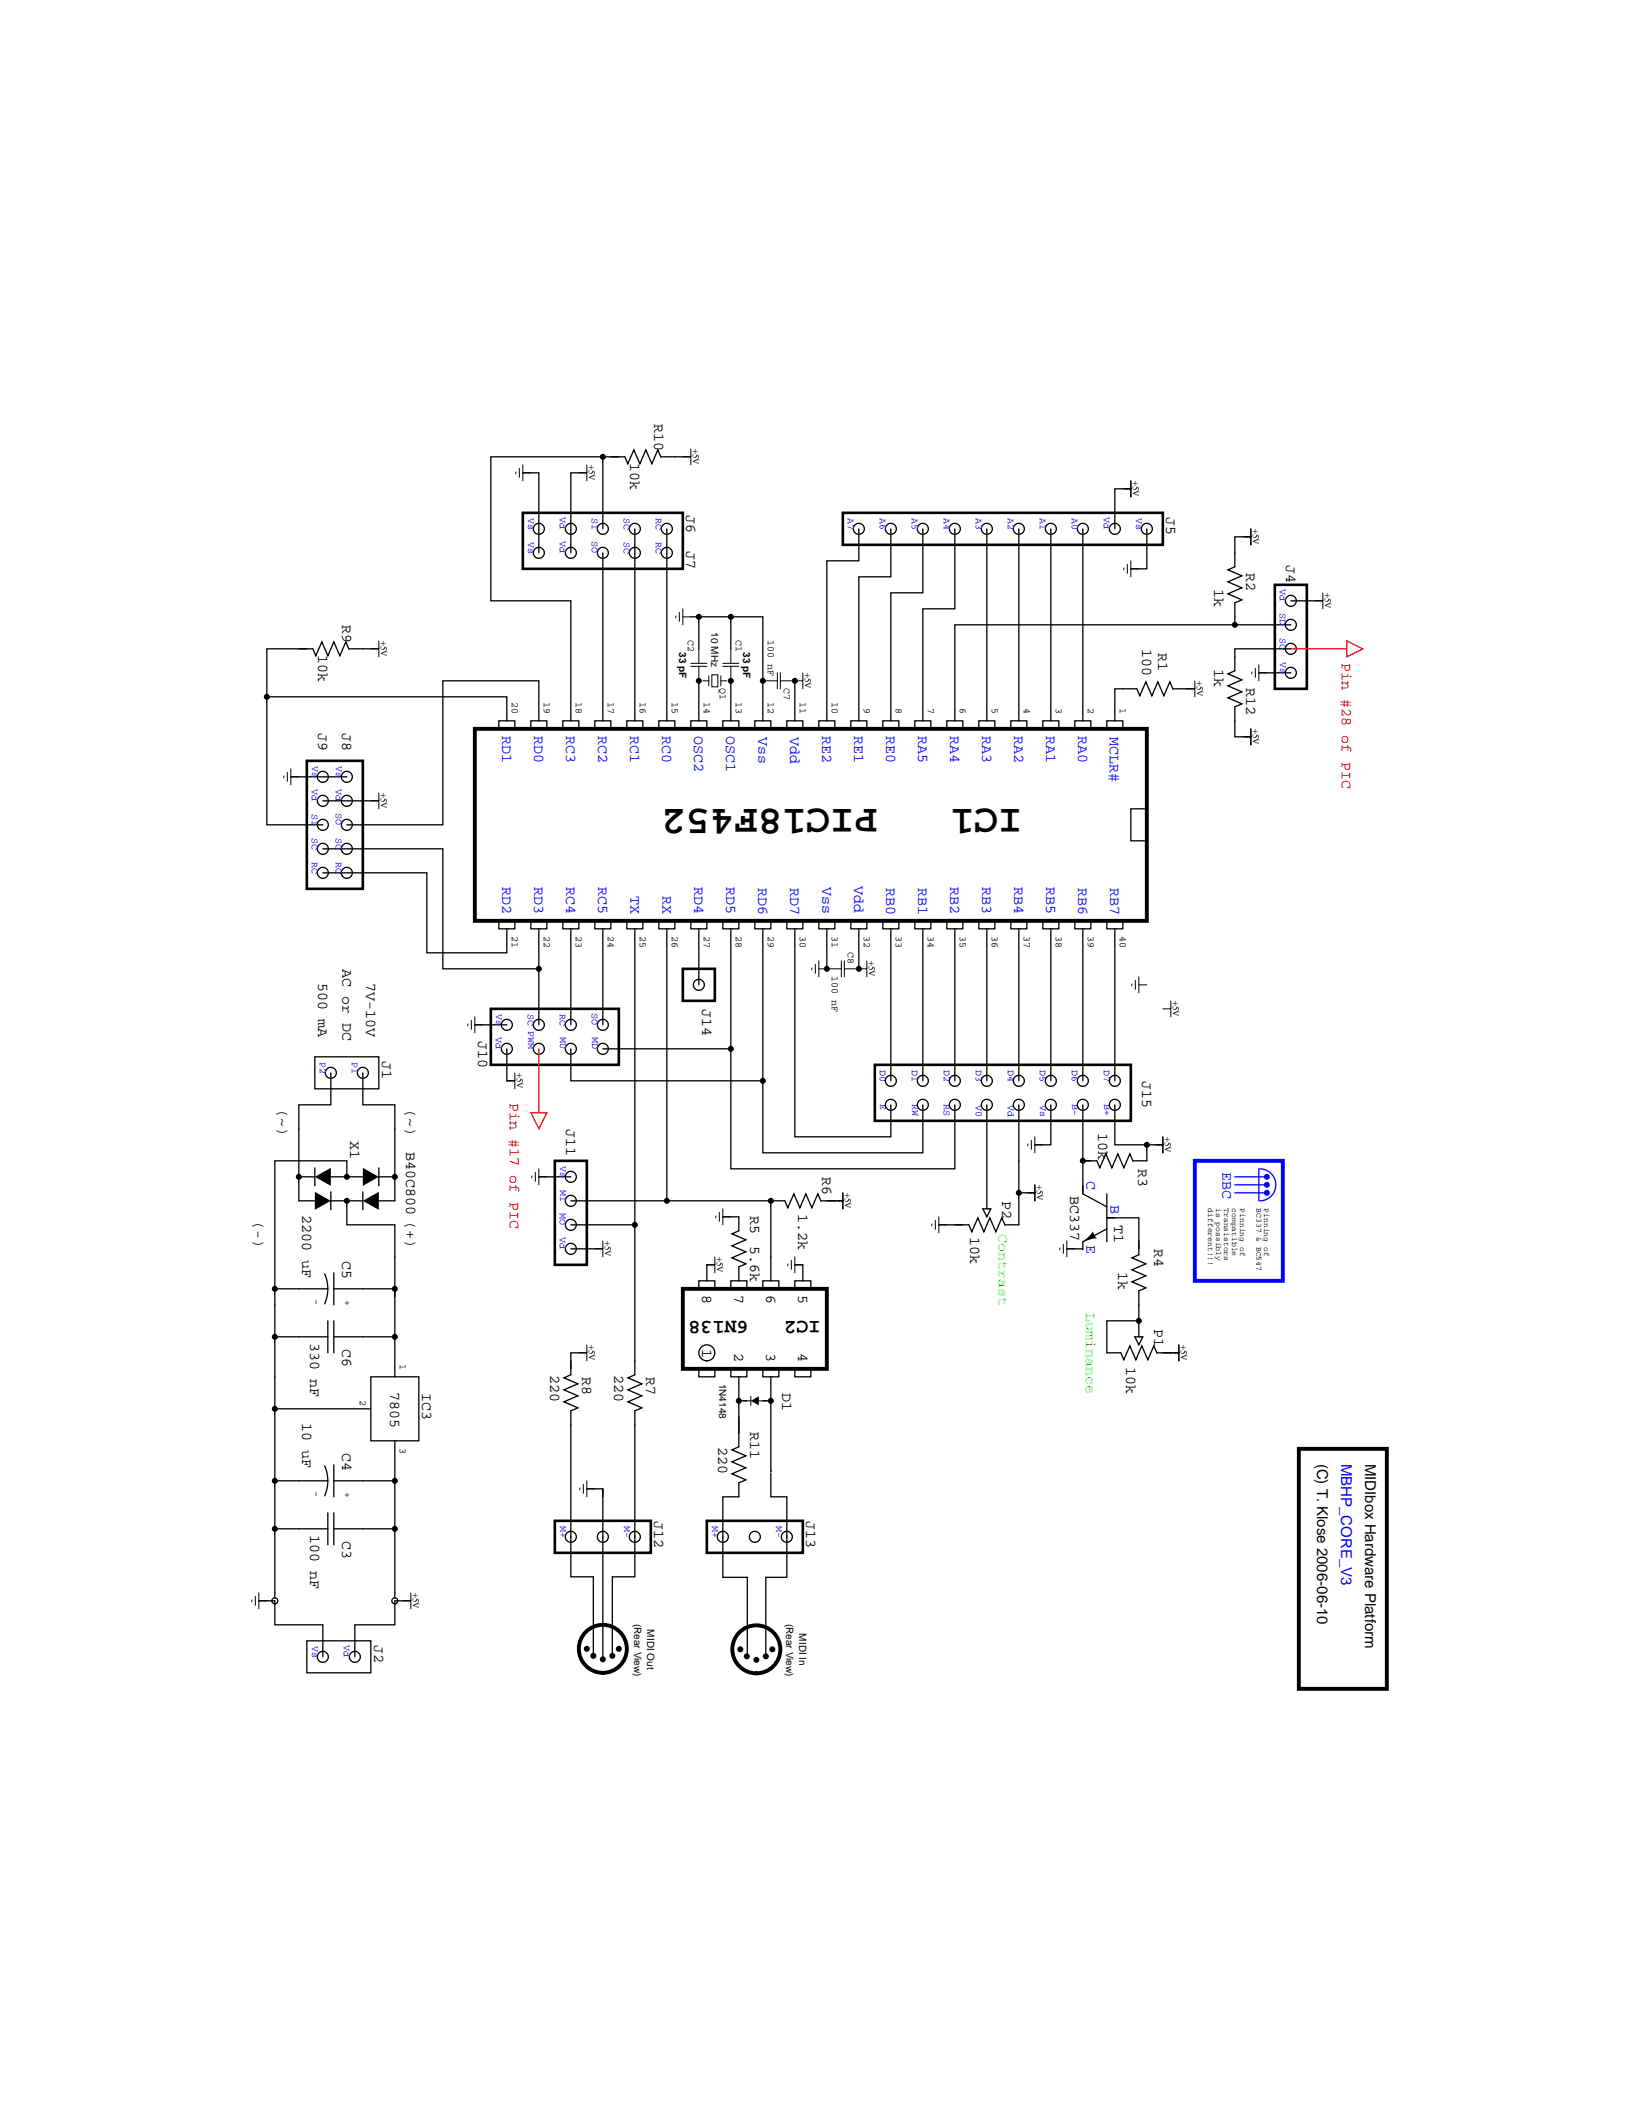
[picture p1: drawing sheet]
<svg xmlns="http://www.w3.org/2000/svg" width="216mm" height="279mm" viewBox="0 0 216 279" stroke-linecap="round" stroke-linejoin="round" font-family="sans-serif">
<g fill="none" stroke="#000" stroke-width=".17">
<path d="M66 95.4h2.1v1h-2.1zM70.2 95.4h2.1v1h-2.1zM74.5 95.4h2.1v1h-2.1zM78.7 95.4h2.1v1h-2.1zM82.9 95.4h2.1v1h-2.1zM87.2 95.4h2.1v1h-2.1zM91.4 95.4h2.1v1h-2.1zM91.4 81.6h1M92.4 81.6h4.3v4.2M92.4 81.6v4.2M92.4 90.1v5.3M95.6 95.4h2.1v1h-2.1z"/>
<path d="M96.7 90.1v5.3M99.9 95.4h2.1v1h-2.1zM104.1 95.4h2.1v1h-2.1zM108.3 95.4h2.1v1h-2.1zM112.6 95.4h2.1v1h-2.1zM116.8 95.4h2.1v1h-2.1zM121 95.4h2.1v1h-2.1zM125.3 95.4h2.1v1h-2.1zM129.5 95.4h2.1v1h-2.1zM133.7 95.4h2.1v1h-2.1zM138 95.4h2.1v1h-2.1zM142.2 95.4h2.1v1h-2.1z"/>
<path d="M146.4 95.4h2.1v1h-2.1zM148.5 91.1h1.9l.4 1 .8-1.9 .8 1.9 .8-1.9 .8 1.9 .8-1.9 .4 .9h2.9M149.6 107h2.1v4.2h-2.1zM66 121.8h2.1v1.1h-2.1zM70.2 121.8h2.1v1.1h-2.1zM74.5 121.8h2.1v1.1h-2.1zM78.7 121.8h2.1v1.1h-2.1zM82.9 121.8h2.1v1.1h-2.1zM84 122.9v57.1M87.2 121.8h2.1v1.1h-2.1zM91.4 121.8h2.1v1.1h-2.1zM95.6 121.8h2.1v1.1h-2.1z"/>
<path d="M96.7 122.9v31.7h29.6v-8.4M99.9 121.8h2.1v1.1h-2.1zM100.9 122.9v29.6h21.2v-6.3M104.1 121.8h2.1v1.1h-2.1zM105.1 122.9v27.5h12.7v-4.2M108.3 121.8h2.1v1.1h-2.1zM112.6 121.8h2.1v1.1h-2.1zM116.8 121.8h2.1v1.1h-2.1zM117.8 122.9v20.1M121 121.8h2.1v1.1h-2.1zM122.1 122.9v20.1M125.3 121.8h2.1v1.1h-2.1z"/>
<path d="M126.3 122.9v20.1M129.5 121.8h2.1v1.1h-2.1zM130.5 122.9v20.1M133.7 121.8h2.1v1.1h-2.1zM134.8 122.9v20.1M138 121.8h2.1v1.1h-2.1zM139 122.9v20.1M142.2 121.8h2.1v1.1h-2.1zM146.4 121.8h2.1v1.1h-2.1zM39.5 149.3v9.6h2.1M39.5 155.7h2.1M41.6 154.5v2.4"/>
<path d="M43.8 158.9h4.2M43.8 157.7v2.4M43.8 155.7h4.2M45.9 158.9v3.1h6.3v20.1M45.9 155.7v-2.1h-9.5v57.8M48 157.7v2.4M50.1 155.7h2.1M50.1 154.5v2.4M52.2 149.3v9.6h-2.1M102 158.9v10.5M130 159.9h1.1l-.6 1.1zM130.5 146.2v13.7"/>
<path d="M134.8 146.2v11.6M136.4 157.8h.5M136.9 156.7v2.2M139 146.2v5.3h-2.1M143.2 156.9v1l3.2 1.8M146.4 157.9v6.4M147.5 146.2v5.3h6.3h-.5M153.8 150.4v2.1M36.4 170.5h7M36.4 176.9h7M42.9 168.5a4.9 4.9 0 0 1 0 4M43.4 174.7v4.3"/>
<path d="M44.2 170.5h8M44.2 168.4v4.2M44.2 174.7v4.3M44.2 176.9h8M92.4 169.4h2.2v1.1h-2.2zM94.6 167.3h-1.1v2.1M96.7 169.4h2.1v1.1h-2.1zM100.9 169.4h2.1v1.1h-2.1zM105.1 169.4h2.2v1.1h-2.2zM105.1 167.3h1.1v2.1M124.2 162h3.2M146.4 161.1h1.1"/>
<path d="M146.4 162.6l-3.2 1.7v1M153.8 179h2.1M155.9 177.9v2.1M36.4 186.4h12.7M49.1 182.1h6.3v8.5h-6.3zM52.2 190.6v20.8M92.4 181.1h2.2v1h-2.2zM96.7 181.1h2.1v1h-2.1zM97.7 182.1v7.5M97.7 185.3h1.1M100.9 181.1h2.1v1h-2.1zM100.9 185.3h1.1"/>
<path d="M102 182.1v12.5M105.1 181.1h2.2v1h-2.2zM78.5 208.6v10.6M79.7 203.3v15.9M81 208.6v10.5M98.9 208.7v10.5M104.1 208.7h-2.8v10.4"/>
<circle cx="117.8" cy="146.2" r=".73"/>
<circle cx="117.8" cy="143" r=".73"/>
<circle cx="122.1" cy="143" r=".73"/>
<circle cx="122.1" cy="146.2" r=".73"/>
<circle cx="126.3" cy="143" r=".73"/>
<circle cx="126.3" cy="146.2" r=".73"/>
<circle cx="130.5" cy="143" r=".73"/>
<circle cx="130.5" cy="146.2" r=".73"/>
<circle cx="134.8" cy="143" r=".73"/>
<circle cx="134.8" cy="146.2" r=".73"/>
<circle cx="139" cy="143" r=".73"/>
<circle cx="139" cy="146.2" r=".73"/>
<circle cx="143.2" cy="143" r=".73"/>
<circle cx="143.2" cy="146.2" r=".73"/>
<circle cx="147.5" cy="143" r=".73"/>
<circle cx="147.5" cy="146.2" r=".73"/>
<circle cx="93.5" cy="179" r="1.06"/>
<circle cx="36.4" cy="211.8" r=".4"/>
<circle cx="52.2" cy="211.8" r=".4"/>
</g>
<g fill="none" stroke="#000" stroke-width=".52">
<path d="M62.8 96.4h88.9v25.4h-88.9zM90.3 170.5h19.1v10.6h-19.1zM171.8 191.7h11.7v31.7h-11.7z"/>
<circle cx="79.8" cy="218.1" r="3.2"/>
<circle cx="100.1" cy="218.2" r="3.2"/>
</g>
<g fill="none" stroke="#000" stroke-width=".13">
<path d="M89.4 81.5v.2M89.9 81v1.2M90.3 81.6h1.1M90.3 80.5v2.2M91.4 88.2h2.1M91.4 87.8h2.1M92.4 85.8v2M92.4 88.2v1.9M93 90.1h.8M93.8 89.4v1.3M94.2 89.3h.8v1.6h-.8zM95.4 90.1h.8"/>
<path d="M95.4 89.4v1.3M95.6 88.2h2.1M95.6 87.8h2.1M96.7 85.8v2M96.7 88.2v1.9M157 91.1h1.1M158.1 90.1v2.1M149.7 130.2v.2M150.2 129.7v1.2M150.7 130.3h1M150.7 129.2v2.1M153.8 133.5h1.1"/>
<path d="M154.9 132.4v2.1M135.8 157.8h1.1M136 151.3v.3M136.4 150.9v1.1M136.9 151.5h1.1M136.9 150.4v2.1M136.9 156.7v2.2M152.8 151.5h1M153.8 150.4v2.1M93.5 167.3h1.1M94.6 166.3v2.1M104.2 167.2v.3"/>
<path d="M104.7 166.7v1.2M105.1 167.3h1.1M105.1 166.3v2.1M123.3 161.9v.3M123.7 161.4v1.2M124.2 162h1.1M124.2 161v2.1M154.9 179h1M155.9 177.9v2.1M98.3 185.3h1M99.3 184.7v1.2M100.4 185.3h1"/>
</g>
<g fill="#000">
<path d="M41.6 155.7l2.2-1.2v2.4zM48 154.5l2.1 1.2-2.1 1.2zM48 158.9l2.1-1.2v2.4zM41.6 157.7l2.2 1.2-2.2 1.2zM99.3 185.3l1.1-.6v1.2z"/>
<path d="M144.6 162.9a1.46 1.46 0 0 0 .5 .9l-.7 .1-1.2 .4 1-.8z" fill-rule="evenodd"/>
<circle cx="92.4" cy="81.6" r=".4"/>
<circle cx="92.4" cy="90.1" r=".4"/>
<circle cx="96.7" cy="90.1" r=".4"/>
<circle cx="39.5" cy="155.7" r=".4"/>
<circle cx="45.9" cy="158.9" r=".4"/>
<circle cx="45.9" cy="155.7" r=".4"/>
<circle cx="52.2" cy="155.7" r=".4"/>
<circle cx="134.8" cy="157.8" r=".4"/>
<circle cx="151.7" cy="151.5" r=".4"/>
<circle cx="36.4" cy="176.9" r=".4"/>
<circle cx="36.4" cy="170.5" r=".4"/>
<circle cx="52.2" cy="176.9" r=".4"/>
<circle cx="52.2" cy="170.5" r=".4"/>
<circle cx="36.4" cy="186.4" r=".4"/>
<circle cx="97.7" cy="185.3" r=".4"/>
<circle cx="102" cy="185.3" r=".4"/>
<circle cx="77.6" cy="218.1" r=".4"/>
<circle cx="78.5" cy="219.1" r=".4"/>
<circle cx="79.7" cy="219.5" r=".4"/>
<circle cx="81" cy="219.1" r=".4"/>
<circle cx="81.9" cy="218.1" r=".4"/>
<circle cx="97.9" cy="218.2" r=".4"/>
<circle cx="98.8" cy="219.1" r=".4"/>
<circle cx="100.1" cy="219.6" r=".4"/>
<circle cx="101.3" cy="219.1" r=".4"/>
<circle cx="102.2" cy="218.2" r=".4"/>
</g>
<path d="M115.7 140.9h33.9v7.4h-33.9z" fill="none" stroke="#000" stroke-width=".34"/>
<path d="M166.5 154.6v4.3M166.7 154.6a2.12 2.12 0 0 1 2.1 2.1 2.12 2.12 0 0 1-2.1 2.2" fill="none" stroke="#00f" stroke-width=".17"/>
<g fill="#00f">
<circle cx="167.6" cy="155.7" r=".4"/>
<circle cx="167.6" cy="156.7" r=".4"/>
<circle cx="167.6" cy="157.8" r=".4"/>
</g>
<path d="M163.4 155.7h4.2M163.4 156.7h4.2M163.4 157.8h4.2" fill="none" stroke="#00f" stroke-width=".17"/>
<path d="M158.1 153.6h11.6v15.8h-11.6z" fill="none" stroke="#00f" stroke-width=".52"/>
<g fill="none" stroke="#000" stroke-width=".17">
<path d="M69.2 62.6h2.1v10.5M77.6 62.6h-2.1v10.5M79.7 70v-9.6h-14.8v19.1h10.6v15.9M79.7 60.4h3l.4 1 .8-1.9 .7 1.9 .8-1.9 .8 1.9 .8-1.9 .4 .9h4M79.7 73.1v22.3M84 70v25.4M88.2 70v25.4M113.6 70v4.2h-4.2v21.2M117.8 70v6.3h-4.2v19.1M122.1 70v8.4h-4.3v17M126.3 70v10.5h-4.2v14.9M130.5 70v25.4"/>
<path d="M134.8 70v25.4M139 70v25.4M143.2 70v25.4M149.1 64.7h.5h-2.1v5.3M149.6 63.6v2.1M151.7 70v5.3h-2.1M164.9 71h.6h-2.1v4l-1 .4 1.9 .8-1.9 .8 1.9 .8-1.9 .8 1.9 .8-.9 .3v3M165.5 70v2.1M170.8 79.5h4.2M39.5 85.8h1.9l.4 1 .8-1.9 .8 1.9 .8-1.9 .8 1.9 .8-1.9 .3 .9h4M40.6 85.8h-5.3v6.4M67 95.4v-3.2h-31.7v16.9h7.4"/>
<path d="M71.3 95.4v-5.3h-12.7v19h-12.7M96.7 81.6h4.2v13.8M105.1 90.1v5.3M148.5 91.1h-1v4.3M163.4 82.7h-37.1v12.7M163.4 82.7h7.4M165.5 96.4v2.1M166.5 89h4.3M170.8 85.8h-7.4v2.9l-1 .4 1.9 .8-1.9 .8 1.9 .8-1.9 .8 1.9 .8-.9 .4v4h2.1h-.6M38.5 102.8h7.4M42.7 115.5h13.8v10.6h10.5v-3.2M42.7 112.3h15.9v15.9h12.7"/>
<path d="M42.7 105.9h7.4M41.6 139.8h8.5v4.2h-8.5zM62.8 135.6h4.2M67 138.8v4.2h1.1M71.3 122.9v12.7M75.5 138.8v4.2h25.4M75.5 122.9v12.7M79.7 122.9v12.7M79.7 138.8h17M88.2 122.9v36h15.6l.4 .9 .8-1.9 .8 1.9 .8-1.9 .8 1.9 .8-1.9 .4 1h2.9M92.4 122.9v7.4M109.4 122.9v5.3"/>
<path d="M113.6 122.9v5.3M143.2 122.9v20.1M147.5 122.9v20.1M43.8 141.9v4.3h-4.3v3.1M48 141.9v4.3h4.2v3.1M71.3 155.7h4.2M75.5 158.9h12.7M111.5 157.8v2.1M136.9 157.8h-2.1v4.2h-1.9l-.4-.9-.8 1.9-.8-1.9-.7 1.9-.8-1.9-.8 1.9-.4-1h-1.9M143.2 146.2v11.6M151.7 151.5v2.1h-1.8l-.4-1-.8 1.9-.8-1.9-.8 1.9-.8-1.9-.8 1.9-.4-.9h-1.9M75.5 165.2h4.2"/>
<path d="M75.5 162h8.5M77.6 179h-2.1v2.1M95.6 161h2.1v1.8l-.9 .4 1.9 .8-1.9 .8 1.9 .8-1.9 .8 1.9 .8-1 .4v1.8M141.1 165.2h2.1M146.4 161.1h4.3v4.1M150.1 176.9h1.1l-.5 1zM150.7 174.7h-4.3v4.3h1.9l.4 .9 .8-1.9 .8 1.9 .8-1.9 .7 1.9 .8-1.9 .4 1h1.9M150.7 164.2v1.8l-1 .4 1.9 .8-1.9 .8 1.9 .8-1.9 .8 1.9 .8-.9 .4v6.1M36.4 195.9h7M42.9 193.9a4.9 4.9 0 0 1 0 4M44.2 195.9h8M44.2 193.8v4.2"/>
<path d="M75.5 180v1.9l-.9 .4 1.8 .8-1.8 .8 1.8 .8-1.8 .8 1.8 .7-.9 .4v16.7M77.6 197h2.1v1M79.7 197v6.3M84 180v1.9l-.9 .4 1.8 .8-1.8 .8 1.8 .8-1.8 .8 1.8 .7-.9 .4v16.7M97.7 189.6v1.8l-.9 .4 1.9 .8-1.9 .8 1.9 .8-1.9 .8 1.9 .8-1 .4v1.8h-2.1v10.7h3.3M102 194.8v3.2h2.1v5.3M34.2 211.8h2.2v3.2h6.3v4.2M36.4 202.3h7M40.6 217.1h8.5v4.2h-8.5zM43.4 200.1v4.3M44.2 200.1v4.3M44.2 202.3h8"/>
<path d="M54.3 211.8h-2.1v3.2h-5.3v4.2M75.5 203.2v5.4h3M84 203.2v5.4h-3M104.1 203.2v5.4"/>
<circle cx="71.3" cy="73.1" r=".73"/>
<circle cx="71.3" cy="70" r=".73"/>
<circle cx="75.5" cy="73.1" r=".73"/>
<circle cx="75.5" cy="70" r=".73"/>
<circle cx="79.7" cy="73.1" r=".73"/>
<circle cx="79.7" cy="70" r=".73"/>
<circle cx="84" cy="73.1" r=".73"/>
<circle cx="84" cy="70" r=".73"/>
<circle cx="88.2" cy="73.1" r=".73"/>
<circle cx="88.2" cy="70" r=".73"/>
<circle cx="113.6" cy="70" r=".73"/>
<circle cx="117.8" cy="70" r=".73"/>
<circle cx="122.1" cy="70" r=".73"/>
<circle cx="126.3" cy="70" r=".73"/>
<circle cx="130.5" cy="70" r=".73"/>
<circle cx="134.8" cy="70" r=".73"/>
<circle cx="139" cy="70" r=".73"/>
<circle cx="143.2" cy="70" r=".73"/>
<circle cx="147.5" cy="70" r=".73"/>
<circle cx="151.7" cy="70" r=".73"/>
<circle cx="170.8" cy="79.5" r=".73"/>
<circle cx="170.8" cy="82.7" r=".73"/>
<circle cx="170.8" cy="85.8" r=".73"/>
<circle cx="170.8" cy="89" r=".73"/>
<circle cx="42.7" cy="112.3" r=".73"/>
<circle cx="42.7" cy="102.8" r=".73"/>
<circle cx="42.7" cy="109.1" r=".73"/>
<circle cx="42.7" cy="115.5" r=".73"/>
<circle cx="42.7" cy="105.9" r=".73"/>
<circle cx="45.9" cy="115.5" r=".73"/>
<circle cx="45.9" cy="105.9" r=".73"/>
<circle cx="45.9" cy="109.1" r=".73"/>
<circle cx="45.9" cy="102.8" r=".73"/>
<circle cx="45.9" cy="112.3" r=".73"/>
<circle cx="67" cy="135.6" r=".73"/>
<circle cx="67" cy="138.8" r=".73"/>
<circle cx="71.3" cy="135.6" r=".73"/>
<circle cx="71.3" cy="138.8" r=".73"/>
<circle cx="75.5" cy="135.6" r=".73"/>
<circle cx="75.5" cy="138.8" r=".73"/>
<circle cx="79.7" cy="135.6" r=".73"/>
<circle cx="79.7" cy="138.8" r=".73"/>
<circle cx="92.4" cy="130.3" r=".73"/>
<circle cx="43.8" cy="141.9" r=".73"/>
<circle cx="48" cy="141.9" r=".73"/>
<circle cx="75.5" cy="155.7" r=".73"/>
<circle cx="75.5" cy="158.9" r=".73"/>
<circle cx="75.5" cy="162" r=".73"/>
<circle cx="75.5" cy="165.2" r=".73"/>
<circle cx="42.7" cy="219.2" r=".73"/>
<circle cx="46.9" cy="219.2" r=".73"/>
<circle cx="75.5" cy="203.3" r=".73"/>
<circle cx="79.7" cy="203.3" r=".73"/>
<circle cx="84" cy="203.3" r=".73"/>
<circle cx="95.6" cy="203.3" r=".73"/>
<circle cx="99.9" cy="203.3" r=".73"/>
<circle cx="104.1" cy="203.3" r=".73"/>
</g>
<g fill="none" stroke="#000" stroke-width=".13">
<path d="M91.4 59.4v2.1M68.2 62.4v.3M68.7 62v1.1M69.2 62.6h1M69.2 61.5v2.1M76.6 62.6h1M77.6 61.5v2.1M90.3 60.4h1.1M148.5 64.7h1.1M148.7 75.1v.3M149.1 74.7v1.1M149.6 75.3h1.1"/>
<path d="M149.6 63.6v2.1M149.6 74.2v2.1M164.4 71h1.1M165.5 70v2.1M173.9 79.5h1.1M175 78.4v2.1M49.1 85.8h1M50.1 84.8v2.1M100.9 90.1h1.9M102.8 89v2.1M103.2 90.1h3M103.2 89v2.1"/>
<path d="M106.2 89v2.1M164.4 97.5h1.1M165.5 96.4v2.1M165.6 88.9v.2M166.1 88.4v1.2M166.5 89h1.1M166.5 88v2.1M37.5 102.6v.3M38 102.2v1.2M38.5 102.8h1M38.5 101.7v2.1M49.1 105.9h1"/>
<path d="M50.1 104.9v2.1M61.9 135.4v.3M62.4 135v1.2M62.8 135.6h1.1M62.8 134.5v2.1M107.4 128v.3M107.9 127.6v1.2M108.3 128.2h3M108.3 127.1v2.1M111.3 127.1v2.1M111.7 128.2h3M111.7 127.1v2.1"/>
<path d="M114.7 127.1v2.1M67 143h1.1M68.1 141.9v2.1M70.4 155.6v.2M70.8 155.1v1.2M71.3 155.7h1M71.3 154.6v2.1M95.6 159.9v2.1M110.4 158.9h1.1M111.5 157.8v2.1M76.6 179h1M77.6 177.9v2.1"/>
<path d="M78.7 165.2h1M79.7 164.2v2.1M94.7 160.8v.3M95.2 160.4v1.2M95.6 161h1.1M140.2 165.1v.2M140.7 164.6v1.2M141.1 165.2h1.1M141.1 164.2v2.1M76.7 196.8v.3M77.2 196.4v1.2M77.6 195.9v2.1"/>
<path d="M77.6 197h1.1M33.3 211.6v.3M33.8 211.2v1.2M34.2 211.8h1.1M34.2 210.7v2.1M53.3 211.8h1M54.3 210.7v2.1"/>
</g>
<g fill="#000">
<circle cx="79.7" cy="60.4" r=".4"/>
<circle cx="35.3" cy="92.2" r=".4"/>
<circle cx="96.7" cy="81.6" r=".4"/>
<circle cx="100.9" cy="90.1" r=".4"/>
<circle cx="105.1" cy="90.1" r=".4"/>
<circle cx="163.4" cy="82.7" r=".4"/>
<circle cx="71.3" cy="128.2" r=".4"/>
<circle cx="96.7" cy="138.8" r=".4"/>
<circle cx="109.4" cy="128.2" r=".4"/>
<circle cx="113.6" cy="128.2" r=".4"/>
<circle cx="88.2" cy="158.9" r=".4"/>
<circle cx="100.9" cy="143" r=".4"/>
<circle cx="102" cy="158.9" r=".4"/>
<circle cx="143.2" cy="153.6" r=".4"/>
<circle cx="84" cy="162" r=".4"/>
<circle cx="150.7" cy="174.7" r=".4"/>
<circle cx="36.4" cy="195.9" r=".4"/>
<circle cx="52.2" cy="195.9" r=".4"/>
<circle cx="36.4" cy="202.3" r=".4"/>
<circle cx="52.2" cy="202.3" r=".4"/>
</g>
<path d="M69.2 67.8h21.1v7.5h-21.1zM111.5 67.8h42.3v4.3h-42.3zM168.6 77.4h4.3v13.7h-4.3zM40.6 100.7h7.4v16.9h-7.4zM64.9 133.5h17v7.4h-17zM90.3 128.2h4.3v4.2h-4.3zM73.4 153.6h4.2v13.7h-4.2zM73.4 201.2h12.7v4.2h-12.7zM93.5 201.2h12.7v4.2h-12.7z" fill="none" stroke="#000" stroke-width=".34"/>
<path d="M170.8 85.8h7.4M178.2 84.8l2.1 1-2.1 1.1zM71.3 138.8v8.4M70.2 147.2h2.1l-1 2.1z" fill="none" stroke="#f00" stroke-width=".17"/>
<g font-size="5.3">
<text x="116.2" y="107" transform="rotate(180 116.2 107)">PIC18F452</text>
<text x="135.2" y="107" transform="rotate(180 135.2 107)">IC1</text>
</g>
<g font-size="2.6">
<text x="99" y="174.7" transform="rotate(180 99 174.7)">6N138</text>
<text x="108.6" y="174.7" transform="rotate(180 108.6 174.7)">IC2</text>
</g>
<g font-size="2">
<text x="86.5" y="56" transform="rotate(90 86.5 56)">R10</text>
<text x="83.4" y="61.2" transform="rotate(90 83.4 61.2)">10k</text>
<text x="90.8" y="68.2" transform="rotate(90 90.8 68.2)">J6</text>
<text x="154.3" y="68.4" transform="rotate(90 154.3 68.4)">J5</text>
<text x="90.8" y="72.9" transform="rotate(90 90.8 72.9)">J7</text>
<text x="160.6" y="78" transform="rotate(90 160.6 78)">1k</text>
<text x="164.9" y="75.8" transform="rotate(90 164.9 75.8)">R2</text>
<text x="170.2" y="74.8" transform="rotate(90 170.2 74.8)">J4</text>
<text x="45.3" y="82.6" transform="rotate(90 45.3 82.6)">R9</text>
<text x="42.1" y="86.6" transform="rotate(90 42.1 86.6)">10k</text>
<text x="151.1" y="85.9" transform="rotate(90 151.1 85.9)">100</text>
<text x="153.2" y="86.4" transform="rotate(90 153.2 86.4)">R1</text>
<text x="160.6" y="88.5" transform="rotate(90 160.6 88.5)">1k</text>
<text x="164.9" y="91.1" transform="rotate(90 164.9 91.1)">R12</text>
<text x="42.1" y="97" transform="rotate(90 42.1 97)">J9</text>
<text x="45.3" y="97" transform="rotate(90 45.3 97)">J8</text>
<text x="42.1" y="130.1" transform="rotate(90 42.1 130.1)">500 mA</text>
<text x="45.3" y="128.1" transform="rotate(90 45.3 128.1)">AC or DC</text>
<text x="48.4" y="130" transform="rotate(90 48.4 130)">7V-10V</text>
<text x="63.3" y="137.7" transform="rotate(90 63.3 137.7)">J10</text>
<text x="92.9" y="133.4" transform="rotate(90 92.9 133.4)">J14</text>
<text x="50.6" y="140.4" transform="rotate(90 50.6 140.4)">J1</text>
<text x="151.1" y="142.9" transform="rotate(90 151.1 142.9)">J15</text>
<text x="36.8" y="146.8" transform="rotate(90 36.8 146.8)">(~)</text>
<text x="53.7" y="146.8" transform="rotate(90 53.7 146.8)">(~)</text>
<text x="74.9" y="149.3" transform="rotate(90 74.9 149.3)">J11</text>
<text x="145.3" y="149.8" transform="rotate(90 145.3 149.8)">10k</text>
<text x="46.3" y="151" transform="rotate(90 46.3 151)">X1</text>
<text x="53.7" y="152.4" transform="rotate(90 53.7 152.4)">B40C800 (+)</text>
<text x="108.8" y="155.7" transform="rotate(90 108.8 155.7)">R6</text>
<text x="150.6" y="154.6" transform="rotate(90 150.6 154.6)">R3</text>
<text x="33.6" y="161.6" transform="rotate(90 33.6 161.6)">(-)</text>
<text x="40" y="160.8" transform="rotate(90 40 160.8)">2200 uF</text>
<text x="99.3" y="160.9" transform="rotate(90 99.3 160.9)">R5</text>
<text x="105.6" y="160.6" transform="rotate(90 105.6 160.6)">1.2k</text>
<text x="132.6" y="158.9" transform="rotate(90 132.6 158.9)">P2</text>
<text x="141.6" y="158.2" transform="rotate(90 141.6 158.2)">BC337</text>
<text x="45.3" y="166.8" transform="rotate(90 45.3 166.8)">C5</text>
<text x="99.2" y="164.8" transform="rotate(90 99.2 164.8)">5.6k</text>
<text x="128.3" y="163.6" transform="rotate(90 128.3 163.6)">10k</text>
<text x="147.4" y="162.1" transform="rotate(90 147.4 162.1)">T1</text>
<text x="152.7" y="165.2" transform="rotate(90 152.7 165.2)">R4</text>
<text x="92.9" y="171.3" transform="rotate(90 92.9 171.3)">8</text>
<text x="97.1" y="171.3" transform="rotate(90 97.1 171.3)">7</text>
<text x="101.4" y="171.3" transform="rotate(90 101.4 171.3)">6</text>
<text x="105.6" y="171.4" transform="rotate(90 105.6 171.4)">5</text>
<text x="147.9" y="168.3" transform="rotate(90 147.9 168.3)">1k</text>
<text x="41" y="177.7" transform="rotate(90 41 177.7)">330 nF</text>
<text x="45.3" y="178.5" transform="rotate(90 45.3 178.5)">C6</text>
<text x="92.9" y="178.5" transform="rotate(90 92.9 178.5)">1</text>
<text x="97.1" y="179" transform="rotate(90 97.1 179)">2</text>
<text x="101.4" y="179" transform="rotate(90 101.4 179)">3</text>
<text x="105.6" y="179" transform="rotate(90 105.6 179)">4</text>
<text x="152.7" y="175.8" transform="rotate(90 152.7 175.8)">P1</text>
<text x="51.6" y="184.2" transform="rotate(90 51.6 184.2)">7805</text>
<text x="55.9" y="184.3" transform="rotate(90 55.9 184.3)">IC3</text>
<text x="72.8" y="181.9" transform="rotate(90 72.8 181.9)">220</text>
<text x="77" y="182.1" transform="rotate(90 77 182.1)">R8</text>
<text x="81.3" y="181.9" transform="rotate(90 81.3 181.9)">220</text>
<text x="85.5" y="182.1" transform="rotate(90 85.5 182.1)">R7</text>
<text x="103.5" y="184.2" transform="rotate(90 103.5 184.2)">D1</text>
<text x="149" y="180.8" transform="rotate(90 149 180.8)">10k</text>
<text x="40" y="188.3" transform="rotate(90 40 188.3)">10 uF</text>
<text x="95" y="191.4" transform="rotate(90 95 191.4)">220</text>
<text x="99.2" y="189.4" transform="rotate(90 99.2 189.4)">R11</text>
<text x="45.3" y="192.2" transform="rotate(90 45.3 192.2)">C4</text>
<text x="174.3" y="193.6" transform="rotate(90 174.3 193.6)">(C) T. Klose 2006-06-10</text>
<text x="180.6" y="193.6" transform="rotate(90 180.6 193.6)">MIDIbox Hardware Platform</text>
<text x="41" y="203.1" transform="rotate(90 41 203.1)">100 nF</text>
<text x="45.3" y="203.9" transform="rotate(90 45.3 203.9)">C3</text>
<text x="86.5" y="201.2" transform="rotate(90 86.5 201.2)">J12</text>
<text x="106.7" y="201.2" transform="rotate(90 106.7 201.2)">J13</text>
<text x="49.5" y="217.6" transform="rotate(90 49.5 217.6)">J2</text>
</g>
<g font-size="2" fill="#f00">
<text x="177.5" y="87.7" transform="rotate(90 177.5 87.7)">Pin #28 of PIC</text>
<text x="67.5" y="145.9" transform="rotate(90 67.5 145.9)">Pin #17 of PIC</text>
</g>
<g font-size="2" fill="#00f">
<text x="66.4" y="97.4" transform="rotate(90 66.4 97.4)">RD1</text>
<text x="70.7" y="97.4" transform="rotate(90 70.7 97.4)">RD0</text>
<text x="74.9" y="97.4" transform="rotate(90 74.9 97.4)">RC3</text>
<text x="79.1" y="97.4" transform="rotate(90 79.1 97.4)">RC2</text>
<text x="83.4" y="97.4" transform="rotate(90 83.4 97.4)">RC1</text>
<text x="87.6" y="97.4" transform="rotate(90 87.6 97.4)">RC0</text>
<text x="91.8" y="97.4" transform="rotate(90 91.8 97.4)">OSC2</text>
<text x="96.1" y="97.4" transform="rotate(90 96.1 97.4)">OSC1</text>
<text x="100.4" y="97.4" transform="rotate(90 100.4 97.4)">Vss</text>
<text x="104.5" y="97.4" transform="rotate(90 104.5 97.4)">Vdd</text>
<text x="108.8" y="97.4" transform="rotate(90 108.8 97.4)">RE2</text>
<text x="113" y="97.4" transform="rotate(90 113 97.4)">RE1</text>
<text x="117.2" y="97.4" transform="rotate(90 117.2 97.4)">RE0</text>
<text x="121.5" y="97.4" transform="rotate(90 121.5 97.4)">RA5</text>
<text x="125.7" y="97.4" transform="rotate(90 125.7 97.4)">RA4</text>
<text x="129.9" y="97.4" transform="rotate(90 129.9 97.4)">RA3</text>
<text x="134.2" y="97.4" transform="rotate(90 134.2 97.4)">RA2</text>
<text x="138.4" y="97.4" transform="rotate(90 138.4 97.4)">RA1</text>
<text x="142.6" y="97.4" transform="rotate(90 142.6 97.4)">RA0</text>
<text x="146.8" y="97.4" transform="rotate(90 146.8 97.4)">MCLR#</text>
<text x="66.4" y="117.4" transform="rotate(90 66.4 117.4)">RD2</text>
<text x="70.7" y="117.4" transform="rotate(90 70.7 117.4)">RD3</text>
<text x="74.9" y="117.4" transform="rotate(90 74.9 117.4)">RC4</text>
<text x="79.1" y="117.4" transform="rotate(90 79.1 117.4)">RC5</text>
<text x="83.4" y="118.5" transform="rotate(90 83.4 118.5)">TX</text>
<text x="87.7" y="118.5" transform="rotate(90 87.7 118.5)">RX</text>
<text x="91.8" y="117.4" transform="rotate(90 91.8 117.4)">RD4</text>
<text x="96.1" y="117.4" transform="rotate(90 96.1 117.4)">RD5</text>
<text x="100.3" y="117.4" transform="rotate(90 100.3 117.4)">RD6</text>
<text x="104.5" y="117.4" transform="rotate(90 104.5 117.4)">RD7</text>
<text x="108.8" y="117.4" transform="rotate(90 108.8 117.4)">Vss</text>
<text x="113" y="117.3" transform="rotate(90 113 117.3)">Vdd</text>
<text x="117.2" y="117.4" transform="rotate(90 117.2 117.4)">RB0</text>
<text x="121.5" y="117.4" transform="rotate(90 121.5 117.4)">RB1</text>
<text x="125.7" y="117.4" transform="rotate(90 125.7 117.4)">RB2</text>
<text x="129.9" y="117.4" transform="rotate(90 129.9 117.4)">RB3</text>
<text x="134.2" y="117.4" transform="rotate(90 134.2 117.4)">RB4</text>
<text x="138.4" y="117.4" transform="rotate(90 138.4 117.4)">RB5</text>
<text x="142.6" y="117.4" transform="rotate(90 142.6 117.4)">RB6</text>
<text x="146.9" y="117.4" transform="rotate(90 146.9 117.4)">RB7</text>
<text x="161.7" y="155.1" transform="rotate(90 161.7 155.1)">EBC</text>
<text x="143.7" y="156.3" transform="rotate(90 143.7 156.3)">C</text>
<text x="146.9" y="159.4" transform="rotate(90 146.9 159.4)">B</text>
<text x="143.7" y="164.7" transform="rotate(90 143.7 164.7)">E</text>
<text x="177.4" y="193.6" transform="rotate(90 177.4 193.6)">MBHP_CORE_V3</text>
</g>
<g font-size="2" fill="#0f0">
<text x="132.1" y="163.2" transform="rotate(90 132.1 163.2)">Contrast</text>
<text x="143.7" y="173.7" transform="rotate(90 143.7 173.7)">Luminance</text>
</g>
<g font-size="1.3" fill="#00f">
<text x="69.9" y="68.5" transform="rotate(90 69.9 68.5)">Vs</text>
<text x="69.9" y="71.7" transform="rotate(90 69.9 71.7)">Vs</text>
<text x="74.1" y="68.4" transform="rotate(90 74.1 68.4)">Vd</text>
<text x="74.1" y="71.6" transform="rotate(90 74.1 71.6)">Vd</text>
<text x="78.3" y="68.5" transform="rotate(90 78.3 68.5)">SI</text>
<text x="78.3" y="71.6" transform="rotate(90 78.3 71.6)">SO</text>
<text x="82.5" y="68.5" transform="rotate(90 82.5 68.5)">SC</text>
<text x="82.5" y="71.6" transform="rotate(90 82.5 71.6)">SC</text>
<text x="86.8" y="68.5" transform="rotate(90 86.8 68.5)">RC</text>
<text x="86.8" y="71.6" transform="rotate(90 86.8 71.6)">RC</text>
<text x="112.2" y="68.5" transform="rotate(90 112.2 68.5)">A7</text>
<text x="116.4" y="68.5" transform="rotate(90 116.4 68.5)">A6</text>
<text x="120.6" y="68.5" transform="rotate(90 120.6 68.5)">A5</text>
<text x="124.9" y="68.5" transform="rotate(90 124.9 68.5)">A4</text>
<text x="129.1" y="68.5" transform="rotate(90 129.1 68.5)">A3</text>
<text x="133.3" y="68.5" transform="rotate(90 133.3 68.5)">A2</text>
<text x="137.6" y="68.5" transform="rotate(90 137.6 68.5)">A1</text>
<text x="141.8" y="68.5" transform="rotate(90 141.8 68.5)">A0</text>
<text x="146" y="68.4" transform="rotate(90 146 68.4)">Vd</text>
<text x="150.3" y="68.5" transform="rotate(90 150.3 68.5)">Vs</text>
<text x="169.3" y="78" transform="rotate(90 169.3 78)">Vd</text>
<text x="169.3" y="81.2" transform="rotate(90 169.3 81.2)">SD</text>
<text x="169.3" y="84.3" transform="rotate(90 169.3 84.3)">SC</text>
<text x="169.3" y="87.6" transform="rotate(90 169.3 87.6)">Vs</text>
<text x="41.3" y="101.3" transform="rotate(90 41.3 101.3)">Vs</text>
<text x="44.5" y="101.3" transform="rotate(90 44.5 101.3)">Vs</text>
<text x="41.2" y="104.4" transform="rotate(90 41.2 104.4)">Vd</text>
<text x="41.3" y="107.7" transform="rotate(90 41.3 107.7)">SI</text>
<text x="44.4" y="104.4" transform="rotate(90 44.4 104.4)">Vd</text>
<text x="44.4" y="107.6" transform="rotate(90 44.4 107.6)">SO</text>
<text x="41.3" y="110.8" transform="rotate(90 41.3 110.8)">SC</text>
<text x="41.3" y="114" transform="rotate(90 41.3 114)">RC</text>
<text x="44.4" y="110.8" transform="rotate(90 44.4 110.8)">SC</text>
<text x="44.4" y="114" transform="rotate(90 44.4 114)">RC</text>
<text x="65.6" y="137.2" transform="rotate(90 65.6 137.2)">Vd</text>
<text x="65.6" y="134.1" transform="rotate(90 65.6 134.1)">Vs</text>
<text x="69.8" y="134.1" transform="rotate(90 69.8 134.1)">SC PWM</text>
<text x="74.1" y="134.1" transform="rotate(90 74.1 134.1)">RC</text>
<text x="74.1" y="137.2" transform="rotate(90 74.1 137.2)">MU</text>
<text x="78.3" y="134.1" transform="rotate(90 78.3 134.1)">SO</text>
<text x="78.3" y="137.3" transform="rotate(90 78.3 137.3)">MD</text>
<text x="42.3" y="140.5" transform="rotate(90 42.3 140.5)">P2</text>
<text x="46.5" y="140.5" transform="rotate(90 46.5 140.5)">P1</text>
<text x="116.4" y="141.6" transform="rotate(90 116.4 141.6)">D0</text>
<text x="120.6" y="141.6" transform="rotate(90 120.6 141.6)">D1</text>
<text x="124.8" y="141.5" transform="rotate(90 124.8 141.5)">D2</text>
<text x="129.1" y="141.5" transform="rotate(90 129.1 141.5)">D3</text>
<text x="133.3" y="141.5" transform="rotate(90 133.3 141.5)">D4</text>
<text x="137.6" y="141.5" transform="rotate(90 137.6 141.5)">D5</text>
<text x="141.8" y="141.6" transform="rotate(90 141.8 141.6)">D6</text>
<text x="146" y="141.6" transform="rotate(90 146 141.6)">D7</text>
<text x="116.4" y="146.1" transform="rotate(90 116.4 146.1)">E</text>
<text x="120.7" y="146.1" transform="rotate(90 120.7 146.1)">RW</text>
<text x="124.9" y="146.1" transform="rotate(90 124.9 146.1)">RS</text>
<text x="129.1" y="146.1" transform="rotate(90 129.1 146.1)">V0</text>
<text x="133.3" y="146.1" transform="rotate(90 133.3 146.1)">Vd</text>
<text x="137.6" y="146.1" transform="rotate(90 137.6 146.1)">Vs</text>
<text x="141.8" y="146.1" transform="rotate(90 141.8 146.1)">B-</text>
<text x="146.1" y="146.1" transform="rotate(90 146.1 146.1)">B+</text>
<text x="74.1" y="154.2" transform="rotate(90 74.1 154.2)">Vs</text>
<text x="74.1" y="160.5" transform="rotate(90 74.1 160.5)">MO</text>
<text x="74.1" y="157.4" transform="rotate(90 74.1 157.4)">MI</text>
<text x="74.1" y="163.7" transform="rotate(90 74.1 163.7)">Vd</text>
<text x="74.1" y="201.8" transform="rotate(90 74.1 201.8)">M+</text>
<text x="82.6" y="201.8" transform="rotate(90 82.6 201.8)">M-</text>
<text x="94.2" y="201.8" transform="rotate(90 94.2 201.8)">M+</text>
<text x="102.7" y="201.8" transform="rotate(90 102.7 201.8)">M-</text>
<text x="41.3" y="217.7" transform="rotate(90 41.3 217.7)">Vs</text>
<text x="45.5" y="217.7" transform="rotate(90 45.5 217.7)">Vd</text>
</g>
<g font-size="1.3">
<text x="94.1" y="83.7" transform="rotate(90 94.1 83.7)">10 MHz</text>
<text x="89.8" y="86.3" transform="rotate(90 89.8 86.3)">33 pF</text>
<text x="91" y="84.6" transform="rotate(90 91 84.6)">C2</text>
<text x="97.3" y="84.6" transform="rotate(90 97.3 84.6)">C1</text>
<text x="98.3" y="86.3" transform="rotate(90 98.3 86.3)">33 pF</text>
<text x="101.6" y="84.6" transform="rotate(90 101.6 84.6)">100 nF</text>
<text x="67.7" y="92.9" transform="rotate(90 67.7 92.9)">20</text>
<text x="71.9" y="92.9" transform="rotate(90 71.9 92.9)">19</text>
<text x="76.2" y="92.9" transform="rotate(90 76.2 92.9)">18</text>
<text x="80.4" y="92.9" transform="rotate(90 80.4 92.9)">17</text>
<text x="84.6" y="92.9" transform="rotate(90 84.6 92.9)">16</text>
<text x="88.9" y="92.8" transform="rotate(90 88.9 92.8)">15</text>
<text x="93.1" y="92.9" transform="rotate(90 93.1 92.9)">14</text>
<text x="95.2" y="91" transform="rotate(90 95.2 91)">Q1</text>
<text x="97.3" y="92.8" transform="rotate(90 97.3 92.8)">13</text>
<text x="101.6" y="92.9" transform="rotate(90 101.6 92.9)">12</text>
<text x="103.7" y="91" transform="rotate(90 103.7 91)">C7</text>
<text x="105.8" y="92.9" transform="rotate(90 105.8 92.9)">11</text>
<text x="110" y="92.9" transform="rotate(90 110 92.9)">10</text>
<text x="114.3" y="93.6" transform="rotate(90 114.3 93.6)">9</text>
<text x="118.5" y="93.6" transform="rotate(90 118.5 93.6)">8</text>
<text x="122.7" y="93.6" transform="rotate(90 122.7 93.6)">7</text>
<text x="127" y="93.6" transform="rotate(90 127 93.6)">6</text>
<text x="131.2" y="93.6" transform="rotate(90 131.2 93.6)">5</text>
<text x="135.4" y="93.6" transform="rotate(90 135.4 93.6)">4</text>
<text x="139.7" y="93.6" transform="rotate(90 139.7 93.6)">3</text>
<text x="143.9" y="93.6" transform="rotate(90 143.9 93.6)">2</text>
<text x="148.1" y="93.6" transform="rotate(90 148.1 93.6)">1</text>
<text x="67.7" y="123.8" transform="rotate(90 67.7 123.8)">21</text>
<text x="71.9" y="123.8" transform="rotate(90 71.9 123.8)">22</text>
<text x="76.2" y="123.8" transform="rotate(90 76.2 123.8)">23</text>
<text x="80.4" y="123.8" transform="rotate(90 80.4 123.8)">24</text>
<text x="84.6" y="123.8" transform="rotate(90 84.6 123.8)">25</text>
<text x="88.9" y="123.8" transform="rotate(90 88.9 123.8)">26</text>
<text x="93.1" y="123.8" transform="rotate(90 93.1 123.8)">27</text>
<text x="97.3" y="123.8" transform="rotate(90 97.3 123.8)">28</text>
<text x="101.6" y="123.8" transform="rotate(90 101.6 123.8)">29</text>
<text x="105.8" y="123.8" transform="rotate(90 105.8 123.8)">30</text>
<text x="110" y="123.8" transform="rotate(90 110 123.8)">31</text>
<text x="112.1" y="125.9" transform="rotate(90 112.1 125.9)">C8</text>
<text x="114.3" y="123.8" transform="rotate(90 114.3 123.8)">32</text>
<text x="118.5" y="123.8" transform="rotate(90 118.5 123.8)">33</text>
<text x="122.7" y="123.8" transform="rotate(90 122.7 123.8)">34</text>
<text x="127" y="123.8" transform="rotate(90 127 123.8)">35</text>
<text x="131.2" y="123.8" transform="rotate(90 131.2 123.8)">36</text>
<text x="135.4" y="123.8" transform="rotate(90 135.4 123.8)">37</text>
<text x="139.7" y="123.8" transform="rotate(90 139.7 123.8)">38</text>
<text x="143.9" y="123.8" transform="rotate(90 143.9 123.8)">39</text>
<text x="148.1" y="123.8" transform="rotate(90 148.1 123.8)">40</text>
<text x="110" y="129.1" transform="rotate(90 110 129.1)">100 nF</text>
<text x="41.5" y="171.9" transform="rotate(90 41.5 171.9)">-</text>
<text x="45.6" y="171.9" transform="rotate(90 45.6 171.9)">+</text>
<text x="47.6" y="185.2" transform="rotate(90 47.6 185.2)">2</text>
<text x="52.9" y="180.4" transform="rotate(90 52.9 180.4)">1</text>
<text x="95.1" y="183.1" transform="rotate(90 95.1 183.1)">1N4148</text>
<text x="52.9" y="191.5" transform="rotate(90 52.9 191.5)">3</text>
<text x="41.5" y="197.3" transform="rotate(90 41.5 197.3)">-</text>
<text x="45.6" y="197.3" transform="rotate(90 45.6 197.3)">+</text>
<text x="83.9" y="214.8" transform="rotate(90 83.9 214.8)">(Rear View)</text>
<text x="85.6" y="215.6" transform="rotate(90 85.6 215.6)">MIDI Out</text>
<text x="104" y="214.8" transform="rotate(90 104 214.8)">(Rear View)</text>
<text x="105.7" y="216.1" transform="rotate(90 105.7 216.1)">MIDI In</text>
</g>
<g font-size="1.2">
<text x="91.7" y="59.4" transform="rotate(90 91.7 59.4)">+5V</text>
<text x="77.9" y="61.5" transform="rotate(90 77.9 61.5)">+5V</text>
<text x="149.9" y="63.6" transform="rotate(90 149.9 63.6)">+5V</text>
<text x="165.7" y="70" transform="rotate(90 165.7 70)">+5V</text>
<text x="175.3" y="78.4" transform="rotate(90 175.3 78.4)">+5V</text>
<text x="50.4" y="84.8" transform="rotate(90 50.4 84.8)">+5V</text>
<text x="106.5" y="89" transform="rotate(90 106.5 89)">+5V</text>
<text x="158.3" y="90.1" transform="rotate(90 158.3 90.1)">+5V</text>
<text x="165.7" y="96.4" transform="rotate(90 165.7 96.4)">+5V</text>
<text x="50.4" y="104.9" transform="rotate(90 50.4 104.9)">+5V</text>
<text x="114.9" y="127.1" transform="rotate(90 114.9 127.1)">+5V</text>
<text x="155.2" y="132.4" transform="rotate(90 155.2 132.4)">+5V</text>
<text x="68.4" y="141.9" transform="rotate(90 68.4 141.9)">+5V</text>
<text x="154.1" y="150.4" transform="rotate(90 154.1 150.4)">+5V</text>
<text x="111.8" y="157.8" transform="rotate(90 111.8 157.8)">+5V</text>
<text x="137.2" y="156.8" transform="rotate(90 137.2 156.8)">+5V</text>
<text x="80" y="164.2" transform="rotate(90 80 164.2)">+5V</text>
<text x="94.8" y="166.3" transform="rotate(90 94.8 166.3)">+5V</text>
<text x="77.9" y="177.9" transform="rotate(90 77.9 177.9)">+5V</text>
<text x="156.2" y="177.9" transform="rotate(90 156.2 177.9)">+5V</text>
<text x="54.6" y="210.7" transform="rotate(90 54.6 210.7)">+5V</text>
</g>
<g font-size="1.1">
<text x="159.8" y="159.9" transform="rotate(90 159.8 159.9)">different!!!</text>
<text x="160.9" y="159.8" transform="rotate(90 160.9 159.8)">is possibly</text>
<text x="162" y="159.8" transform="rotate(90 162 159.8)">Transistors</text>
<text x="163" y="159.8" transform="rotate(90 163 159.8)">compatible</text>
<text x="164.1" y="159.8" transform="rotate(90 164.1 159.8)">Pinning of</text>
<text x="166.2" y="159.9" transform="rotate(90 166.2 159.9)">BC337 &amp; BC547</text>
<text x="167.3" y="159.8" transform="rotate(90 167.3 159.8)">Pinning of</text>
</g>
</svg>
